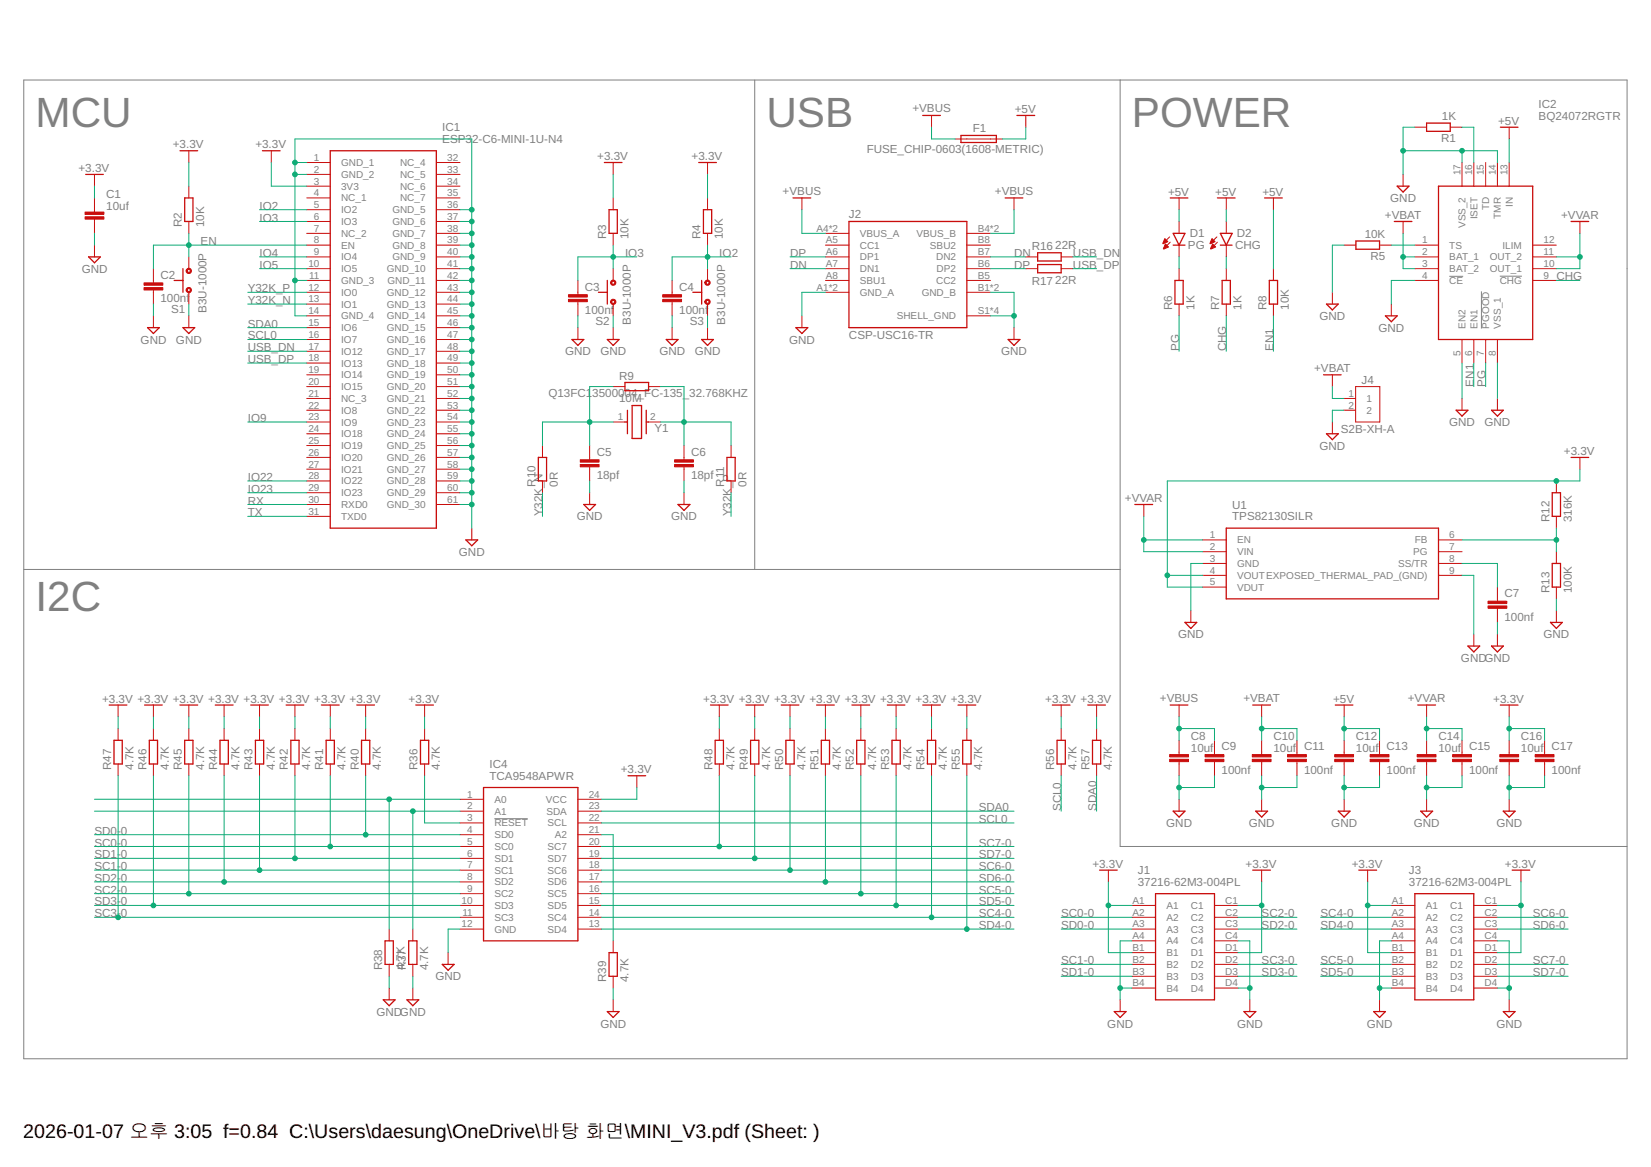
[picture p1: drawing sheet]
<svg xmlns="http://www.w3.org/2000/svg" width="297mm" height="210mm" viewBox="0 0 297 210" stroke-linecap="round" stroke-linejoin="round" font-family="sans-serif">
<path d="M4.3 14.4h288.4v176h-288.4zM135.8 14.4v88M201.5 14.4v137.9h91.2M260.8 49.7h2.4M266.5 52.4v6.7M269.8 49.7h4M4.3 102.4h197.2M88.9 147.3h6.1" fill="none" stroke="#808080" stroke-width=".18"/>
<g fill="none" stroke="#c90d0c" stroke-width=".23">
<path d="M15.4 31.4h3.2M32.4 27.1h3.2M33.2 35.6h1.5v4.2h-1.5zM47.2 27.1h3.2M59.4 27.1h19.1v67.9h-19.1zM108.7 29.2h3.2M109.6 37.7h1.5v4.3h-1.5zM125.7 29.2h3.2M126.6 37.7h1.4v4.3h-1.4zM142.7 35.6h3.2M152.7 39.8h21.2v19.1h-21.2zM166 20.8h3.2"/>
<path d="M172.9 24.4h6.4v1.2h-6.4zM180.8 35.6h3.2M183 20.8h3.2M210.5 35.6h3.2M219 35.6h3.2M227.5 35.6h3.2M250.8 39.8h3.2M251.4 33.5h2.1l-1.1 1zM256.7 22.1h4.2v1.5h-4.2zM258.8 33.5h17v27.6h-17zM269.9 22.9h3.2M282.7 39.8h3.1"/>
<path d="M15.9 46.2h2.2l-1.1 1.1zM26.5 58.9h2.2l-1.1 1.1zM31.3 50.4h1.6M32.9 58.9h2.1l-1 1.1zM32.9 48.3v4.3M107.7 52.6h1.6M109.3 50.4v4.3M124.7 52.6h1.5M126.2 50.4v4.3M143.2 58.9h2.1l-1 1.1zM186.7 45.5h4.2v1.4h-4.2zM186.7 47.6h4.2v1.5h-4.2z"/>
<path d="M211.1 44.1h2.1M211.1 42h2.1l-1.1 2.1zM211.4 50.4h1.5v4.3h-1.5zM219.6 42h2.1l-1.1 2.1zM219.6 44.1h2.1M219.9 50.4h1.5v4.3h-1.5zM228.4 50.4h1.4v4.3h-1.4zM238.7 54.7h2.1l-1.1 1.1zM243.9 43.3h4.3v1.5h-4.3zM249.3 56.8h2.1l-1.1 1.1zM102.9 61.1h2.1l-1 1zM109.3 61.1h2.1l-1.1 1z"/>
<path d="M112.4 75.9h.5M112.4 68.8h4.3v1.5h-4.3zM112.9 73.8v4.2M113.7 72.9h1.7v6h-1.7zM116.3 73.8v4.2M116.3 75.9h.4M119.9 61.1h2.1l-1.1 1zM126.2 61.1h2.2l-1.1 1zM181.4 61.1h2.1l-1.1 1zM238.1 67.4h3.2M238.7 78h2.1l-1.1 1.1zM262 73.8h2.1l-1.1 1z"/>
<path d="M268.4 73.8h2.1l-1.1 1zM83.8 97.1h2.1l-1 1.1zM96.9 82.3h1.4v4.2h-1.4zM105 90.7h2.1l-1 1.1zM122 90.7h2.1l-1 1.1zM130.8 82.3h1.5v4.2h-1.5zM204.2 90.7h3.2M220.6 95h38.2v12.7h-38.2zM279.3 88.6h1.5v4.3h-1.5zM282.7 82.3h3.1M213.2 112h2.1l-1.1 1zM264.1 116.2h2.1l-1 1.1z"/>
<path d="M268.4 116.2h2.1l-1.1 1.1zM279 112h2.1l-1.1 1zM279.3 101.3h1.5v4.3h-1.5zM19.6 126.8h3.2M20.5 133.2h1.5v4.2h-1.5zM26 126.8h3.2M26.9 133.2h1.4v4.2h-1.4zM32.4 126.8h3.2M33.2 133.2h1.5v4.2h-1.5zM38.7 126.8h3.2M39.6 133.2h1.5v4.2h-1.5zM45.1 126.8h3.2"/>
<path d="M46 133.2h1.4v4.2h-1.4zM51.5 126.8h3.2M52.3 133.2h1.5v4.2h-1.5zM57.8 126.8h3.2M58.7 133.2h1.5v4.2h-1.5zM64.2 126.8h3.2M65 133.2h1.5v4.2h-1.5zM74.8 126.8h3.2M75.6 133.2h1.5v4.2h-1.5zM113 139.5h3.2M127.8 126.8h3.2M128.7 133.2h1.5v4.2h-1.5z"/>
<path d="M134.2 126.8h3.2M135 133.2h1.5v4.2h-1.5zM140.5 126.8h3.2M141.4 133.2h1.5v4.2h-1.5zM146.9 126.8h3.2M147.8 133.2h1.4v4.2h-1.4zM153.3 126.8h3.2M154.1 133.2h1.5v4.2h-1.5zM159.6 126.8h3.2M160.5 133.2h1.5v4.2h-1.5zM166 126.8h3.2M166.9 133.2h1.4v4.2h-1.4z"/>
<path d="M172.4 126.8h3.2M173.2 133.2h1.5v4.2h-1.5zM189.3 126.8h3.2M190.2 133.2h1.5v4.2h-1.5zM195.7 126.8h3.2M196.6 133.2h1.4v4.2h-1.4zM210.5 126.8h3.2M225.4 126.8h3.2M240.2 126.8h3.2M255.1 126.8h3.2M269.9 126.8h3.2M87 141.6h17v27.6h-17z"/>
<path d="M197.8 156.5h3.2M211.1 145.9h2.1l-1.1 1.1zM225.4 156.5h3.2M225.9 145.9h2.1l-1 1.1zM240.8 145.9h2.1l-1.1 1.1zM244.5 156.5h3.2M255.6 145.9h2.1l-1 1.1zM270.5 145.9h2.1l-1.1 1.1zM272.1 156.5h3.1M69 179.8h2.1l-1.1 1.1zM69.3 169.2h1.5v4.3h-1.5zM73.2 179.8h2.1l-1 1.1z"/>
<path d="M73.5 169.2h1.5v4.3h-1.5zM79.6 173.5h2.1l-1.1 1zM109.6 171.3h1.5v4.3h-1.5zM207.9 160.7h10.6v19.1h-10.6zM254.6 160.7h10.6v19.1h-10.6zM109.3 181.9h2.1l-1.1 1.1zM200.5 181.9h2.1l-1.1 1.1zM223.8 181.9h2.1l-1 1.1zM247.1 181.9h2.2l-1.1 1.1zM270.5 181.9h2.1l-1.1 1.1z"/>
</g>
<g fill="none" stroke="#c90d0c" stroke-width=".18">
<path d="M17 31.4v2.1M17 35.6v2.5M17 39.4v2.6M34 27.1v2.1M34 33.5v2.1M34 39.8v2.2M48.8 27.1v2.1M55.2 29.2h4.2M55.2 31.4h4.2M55.2 33.5h4.2M55.2 35.6h4.2M55.2 37.7h4.2"/>
<path d="M55.2 39.8h4.2M78.5 29.2h4.3M78.5 31.4h4.3M78.5 33.5h4.3M78.5 35.6h4.3M78.5 37.7h4.3M78.5 39.8h4.3M110.3 29.2v2.2M110.3 35.6v2.1M127.3 29.2v2.2M127.3 35.6v2.1M144.3 35.6v2.1"/>
<path d="M167.6 20.8v2.1M171.8 25h8.5M182.4 35.6v2.1M184.6 20.8v2.1M212.1 35.6v2.1M212.1 39.8v2.2M220.6 35.6v2.1M220.6 39.8v2.2M229.1 35.6v2.1M252.4 31.4v2.1M252.4 39.8v2.2M254.6 22.9h2.1"/>
<path d="M260.9 22.9h2.1M263 29.2v4.3M265.2 29.2v4.3M267.3 29.2v4.3M269.4 29.2v4.3M271.5 22.9v2.1M271.5 29.2v4.3M284.2 39.8v2.2M17 44.1v2.1M27.6 48.3v2.6M27.6 52.2v2.5M27.6 56.8v2.1"/>
<path d="M34 46.2v2.1M34 52.6v2.1M34 56.8v2.1M55.2 52.6h4.2M55.2 42h4.2M55.2 46.2h4.2M55.2 44.1h4.2M55.2 50.4h4.2M55.2 48.3h4.2M55.2 56.8h4.2M55.2 54.7h4.2M55.2 58.9h4.2"/>
<path d="M78.5 52.6h4.3M78.5 42h4.3M78.5 46.2h4.3M78.5 44.1h4.3M78.5 50.4h4.3M78.5 48.3h4.3M78.5 56.8h4.3M78.5 54.7h4.3M78.5 58.9h4.3M104 50.4v2.6M104 54.3v2.5M104 58.9v2.2"/>
<path d="M110.3 42v2.1M110.3 48.3v2.1M110.3 54.7v2.1M110.3 58.9v2.2M120.9 50.4v2.6M120.9 54.3v2.5M120.9 58.9v2.2M127.3 42v2.1M127.3 48.3v2.1M127.3 54.7v2.1M127.3 58.9v2.2M144.3 56.8v2.1"/>
<path d="M148.5 52.6h4.2M148.5 42h4.2M148.5 46.2h4.2M148.5 44.1h4.2M148.5 50.4h4.2M148.5 48.3h4.2M173.9 52.6h4.3M173.9 42h4.3M173.9 46.2h4.3M173.9 44.1h4.3M173.9 50.4h4.3M173.9 48.3h4.3"/>
<path d="M173.9 56.8h4.3M182.4 58.9v2.2M184.6 46.2h2.1M184.6 48.3h2.1M190.9 46.2h2.1M190.9 48.3h2.1M210.4 42.6l-1.1 1.2M210.5 43.6l-1.1 1.1M212.1 44.1v2.1M212.1 48.3v2.1M212.1 54.7v2.1M218.9 42.6l-1.1 1.2"/>
<path d="M219 43.6l-1.1 1.1M220.6 44.1v2.1M220.6 48.3v2.1M220.6 54.7v2.1M229.1 48.3v2.1M229.1 54.7v2.1M239.7 52.6v2.1M241.8 44.1h2.1M248.2 44.1h2.1M250.3 54.7v2.1M254.6 46.2h4.2M254.6 44.1h4.2"/>
<path d="M254.6 50.4h4.2M254.6 48.3h4.2M275.8 46.2h4.2M275.8 44.1h4.2M275.8 50.4h4.2M275.8 48.3h4.2M55.2 75.9h4.2M55.2 61.1h4.2M55.2 63.2h4.2M55.2 65.3h4.2M55.2 67.4h4.2M55.2 69.5h4.2"/>
<path d="M55.2 71.7h4.2M55.2 73.8h4.2M55.2 78h4.2M78.5 75.9h4.3M78.5 61.1h4.3M78.5 63.2h4.3M78.5 65.3h4.3M78.5 67.4h4.3M78.5 69.5h4.3M78.5 71.7h4.3M78.5 73.8h4.3M78.5 78h4.3"/>
<path d="M110.3 75.9h2.1M110.3 69.5h2.1M116.7 75.9h2.1M116.7 69.5h2.1M239.7 67.4v2.1M239.7 75.9v2.1M241.8 71.7h2.1M241.8 73.8h2.1M243.9 69.5h4.3v6.4h-4.3zM263 61.1v4.2M263 71.7v2.1M265.2 61.1v4.2"/>
<path d="M267.3 61.1v4.2M269.4 61.1v4.2M269.4 71.7v2.1M55.2 80.1h4.2M55.2 82.3h4.2M55.2 84.4h4.2M55.2 86.5h4.2M55.2 88.6h4.2M55.2 90.7h4.2M55.2 92.9h4.2M78.5 80.1h4.3M78.5 82.3h4.3"/>
<path d="M78.5 84.4h4.3M78.5 86.5h4.3M78.5 88.6h4.3M78.5 90.7h4.3M84.9 95v2.1M97.6 80.1v2.2M97.6 86.5v2.1M106.1 80.1v2.6M106.1 84v2.5M106.1 88.6v2.1M123.1 80.1v2.6M123.1 84v2.5"/>
<path d="M123.1 88.6v2.1M131.5 80.1v2.2M131.5 86.5v2.1M205.8 90.7v2.2M216.4 97.1h4.2M216.4 99.2h4.2M258.8 97.1h4.2M258.8 99.2h4.2M280 86.5v2.1M280 92.9v2.1M280 99.2v2.1M284.2 82.3v2.1"/>
<path d="M214.2 109.8v2.2M216.4 101.3h4.2M216.4 103.5h4.2M216.4 105.6h4.2M258.8 101.3h4.2M258.8 103.5h4.2M265.2 114.1v2.1M269.4 105.6v2.5M269.4 109.4v2.6M269.4 114.1v2.1M280 105.6v2.1M280 109.8v2.2"/>
<path d="M21.3 126.8v2.1M21.3 131v2.2M21.3 137.4v2.1M27.6 126.8v2.1M27.6 131v2.2M27.6 137.4v2.1M34 126.8v2.1M34 131v2.2M34 137.4v2.1M40.3 126.8v2.1M40.3 131v2.2M40.3 137.4v2.1"/>
<path d="M46.7 126.8v2.1M46.7 131v2.2M46.7 137.4v2.1M53.1 126.8v2.1M53.1 131v2.2M53.1 137.4v2.1M59.4 126.8v2.1M59.4 131v2.2M59.4 137.4v2.1M65.8 126.8v2.1M65.8 131v2.2M65.8 137.4v2.1"/>
<path d="M76.4 126.8v2.1M76.4 131v2.2M76.4 137.4v2.1M114.6 139.5v2.1M129.4 126.8v2.1M129.4 131v2.2M129.4 137.4v2.1M135.8 126.8v2.1M135.8 131v2.2M135.8 137.4v2.1M142.1 126.8v2.1M142.1 131v2.2"/>
<path d="M142.1 137.4v2.1M148.5 126.8v2.1M148.5 131v2.2M148.5 137.4v2.1M154.9 126.8v2.1M154.9 131v2.2M154.9 137.4v2.1M161.2 126.8v2.1M161.2 131v2.2M161.2 137.4v2.1M167.6 126.8v2.1M167.6 131v2.2"/>
<path d="M167.6 137.4v2.1M173.9 126.8v2.1M173.9 131v2.2M173.9 137.4v2.1M190.9 126.8v2.1M190.9 131v2.2M190.9 137.4v2.1M197.3 126.8v2.1M197.3 131v2.2M197.3 137.4v2.1M212.1 126.8v2.1M212.1 133.2v2.5"/>
<path d="M212.1 137v2.5M218.5 133.2v2.5M218.5 137v2.5M227 126.8v2.1M227 133.2v2.5M227 137v2.5M233.3 133.2v2.5M233.3 137v2.5M241.8 126.8v2.1M241.8 133.2v2.5M241.8 137v2.5M248.2 133.2v2.5"/>
<path d="M248.2 137v2.5M256.7 126.8v2.1M256.7 133.2v2.5M256.7 137v2.5M263 133.2v2.5M263 137v2.5M271.5 126.8v2.1M271.5 133.2v2.5M271.5 137v2.5M277.9 133.2v2.5M277.9 137v2.5M82.8 143.8h4.2"/>
<path d="M82.8 145.9h4.2M82.8 148h4.2M82.8 150.1h4.2M82.8 152.3h4.2M82.8 154.4h4.2M82.8 156.5h4.2M82.8 158.6h4.2M104 143.8h4.2M104 145.9h4.2M104 148h4.2M104 150.1h4.2M104 152.3h4.2"/>
<path d="M104 154.4h4.2M104 156.5h4.2M104 158.6h4.2M199.4 156.5v2.1M212.1 143.8v2.1M227 143.8v2.1M227 156.5v2.1M241.8 143.8v2.1M246.1 156.5v2.1M256.7 143.8v2.1M271.5 143.8v2.1M273.6 156.5v2.1"/>
<path d="M70 167.1v2.1M70 173.5v2.1M70 177.7v2.1M74.3 167.1v2.1M74.3 173.5v2.1M74.3 177.7v2.1M80.6 171.3v2.2M82.8 162.9h4.2M82.8 165h4.2M82.8 167.1h4.2M82.8 160.7h4.2M104 162.9h4.2"/>
<path d="M104 165h4.2M104 167.1h4.2M104 160.7h4.2M110.3 169.2v2.1M110.3 175.6v2.1M110.3 179.8v2.1M201.5 179.8v2.1M203.6 162.9h4.3M203.6 165h4.3M203.6 167.1h4.3M203.6 169.2h4.3M203.6 171.3h4.3"/>
<path d="M203.6 173.5h4.3M203.6 175.6h4.3M203.6 177.7h4.3M218.5 162.9h4.2M218.5 165h4.2M218.5 167.1h4.2M218.5 169.2h4.2M218.5 171.3h4.2M218.5 173.5h4.2M218.5 175.6h4.2M218.5 177.7h4.2M224.9 179.8v2.1"/>
<path d="M248.2 179.8v2.1M250.3 162.9h4.3M250.3 165h4.3M250.3 167.1h4.3M250.3 169.2h4.3M250.3 171.3h4.3M250.3 173.5h4.3M250.3 175.6h4.3M250.3 177.7h4.3M265.2 162.9h4.2M265.2 165h4.2M265.2 167.1h4.2"/>
<path d="M265.2 169.2h4.2M265.2 171.3h4.2M265.2 173.5h4.2M265.2 175.6h4.2M265.2 177.7h4.2M271.5 179.8v2.1"/>
</g>
<g fill="#c90d0c" stroke="#c90d0c" stroke-width=".18">
<path d="M33.7 48.3a.48 .48 0 0 1 .7 .2 .48 .48 0 0 1-.3 .7 .48 .48 0 0 1-.6-.5h.2a.27 .27 0 0 1 .4-.2 .27 .27 0 0 1 .1 .4 .27 .27 0 0 1-.5 0v-.2h-.2z" fill-rule="evenodd"/>
<path d="M33.7 51.8a.48 .48 0 0 1 .7 .2 .48 .48 0 0 1-.3 .6 .48 .48 0 0 1-.6-.4h.2a.27 .27 0 0 1 .4-.3 .27 .27 0 0 1 .1 .5 .27 .27 0 0 1-.5-.1l-.2-.1z" fill-rule="evenodd"/>
<path d="M126.9 50.6a.49 .49 0 0 1 .7-.1 .49 .49 0 0 1-.1 .8 .49 .49 0 0 1-.7-.5h.2a.27 .27 0 0 1 .4-.2 .27 .27 0 0 1 .1 .5 .27 .27 0 0 1-.5-.1v-.2h-.2z" fill-rule="evenodd"/>
<path d="M127 53.9a.48 .48 0 0 1 .7 .2 .48 .48 0 0 1-.3 .7 .48 .48 0 0 1-.6-.5h.2a.27 .27 0 0 1 .4-.2 .27 .27 0 0 1 .1 .4 .27 .27 0 0 1-.5-.1v-.1h-.2z" fill-rule="evenodd"/>
<path d="M218.1 42.9l.5 .6-.9 .3z" fill-rule="evenodd"/>
<path d="M218.2 43.9l.5 .5-.9 .4z" fill-rule="evenodd"/>
<path d="M110 50.5a.48 .48 0 0 1 .8 .1 .48 .48 0 0 1-.4 .7 .48 .48 0 0 1-.5-.5h.2a.27 .27 0 0 1 .4-.2 .27 .27 0 0 1 0 .5 .27 .27 0 0 1-.4-.1v-.2h-.2z" fill-rule="evenodd"/>
<path d="M110 53.9a.48 .48 0 0 1 .8 .2 .48 .48 0 0 1-.3 .6 .48 .48 0 0 1-.6-.4h.2a.27 .27 0 0 1 .4-.2 .27 .27 0 0 1 0 .4 .27 .27 0 0 1-.4-.1v-.1h-.2z" fill-rule="evenodd"/>
<path d="M209.6 42.9l.5 .6-.8 .3z" fill-rule="evenodd"/>
<path d="M209.7 43.9l.5 .5-.8 .4z" fill-rule="evenodd"/>
</g>
<g fill="#c90d0c" stroke="#c90d0c" stroke-width=".18">
<path d="M25.9 51.7h3.4v.5h-3.4z"/>
<path d="M25.9 50.9h3.4v.4h-3.4z"/>
<path d="M119.2 53.8h3.4v.5h-3.4z"/>
<path d="M119.2 53h3.4v.4h-3.4z"/>
<path d="M102.3 53.8h3.4v.5h-3.4z"/>
<path d="M102.3 53h3.4v.4h-3.4z"/>
<path d="M104.4 83.5h3.4v.5h-3.4z"/>
<path d="M104.4 82.7h3.4v.4h-3.4z"/>
<path d="M121.4 83.5h3.4v.5h-3.4z"/>
<path d="M121.4 82.7h3.4v.4h-3.4z"/>
<path d="M15.3 39h3.4v.4h-3.4z"/>
<path d="M15.3 38.1h3.4v.5h-3.4z"/>
<path d="M267.7 109h3.4v.4h-3.4z"/>
<path d="M267.7 108.1h3.4v.5h-3.4z"/>
<path d="M216.8 136.6h3.4v.4h-3.4z"/>
<path d="M216.8 135.7h3.4v.4h-3.4z"/>
<path d="M231.6 136.6h3.4v.4h-3.4z"/>
<path d="M231.6 135.7h3.4v.4h-3.4z"/>
<path d="M246.5 136.6h3.4v.4h-3.4z"/>
<path d="M246.5 135.7h3.4v.4h-3.4z"/>
<path d="M261.3 136.6h3.4v.4h-3.4z"/>
<path d="M261.3 135.7h3.4v.4h-3.4z"/>
<path d="M276.2 136.6h3.4v.4h-3.4z"/>
<path d="M276.2 135.7h3.4v.4h-3.4z"/>
<path d="M210.4 136.6h3.4v.4h-3.4z"/>
<path d="M210.4 135.7h3.4v.4h-3.4z"/>
<path d="M225.3 136.6h3.4v.4h-3.4z"/>
<path d="M225.3 135.7h3.4v.4h-3.4z"/>
<path d="M240.1 136.6h3.4v.4h-3.4z"/>
<path d="M240.1 135.7h3.4v.4h-3.4z"/>
<path d="M255 136.6h3.4v.4h-3.4z"/>
<path d="M255 135.7h3.4v.4h-3.4z"/>
<path d="M269.8 136.6h3.4v.4h-3.4z"/>
<path d="M269.8 135.7h3.4v.4h-3.4z"/>
</g>
<g fill="none" stroke="#0dab76" stroke-width=".18">
<path d="M17 33.5v2.1M34 29.2v4.3M46.7 37.7h8.5M46.7 39.8h8.5M48.8 29.2v4.3h6.4M53.1 31.4h2.1M53.1 29.2h2.1M82.8 37.7h2.1M82.8 39.8h2.1M110.3 31.4v4.2M127.3 31.4v4.2M144.3 37.7v4.3h4.2"/>
<path d="M167.6 22.9v2.1h4.2M182.4 37.7v4.3h-4.2M184.6 22.9v2.1h-4.3M212.1 37.7v2.1M220.6 37.7v2.1M229.1 37.7v10.6M252.4 27.1h17v2.1M254.6 22.9h-2.2v8.5M263 27.1v2.1M263 22.9h2.2v6.3M271.5 25v4.2M17 42v2.1"/>
<path d="M27.6 54.7v2.1M34 42v4.2M34 54.7v2.1M44.6 58.9h10.6M44.6 54.7h10.6M44.6 52.6h10.6M46.7 48.3h8.5M46.7 46.2h8.5M53.1 50.4h2.1M55.2 56.8h-2.1v-31.8h31.8v70M55.2 44.1h-27.6v4.2M82.8 58.9h2.1"/>
<path d="M82.8 56.8h2.1M82.8 54.7h2.1M82.8 52.6h2.1M82.8 50.4h2.1M82.8 48.3h2.1M82.8 46.2h2.1M82.8 44.1h2.1M82.8 42h2.1M104 56.8v2.1M110.3 44.1v4.2M110.3 56.8v2.1M114.6 46.2h-10.6v4.2"/>
<path d="M120.9 56.8v2.1M127.3 44.1v4.2M127.3 56.8v2.1M131.5 46.2h-10.6v4.2M142.1 48.3h6.4M142.1 46.2h6.4M148.5 52.6h-4.2v4.2M178.2 56.8h4.2M178.2 52.6h4.2v6.3M178.2 48.3h6.4M178.2 46.2h6.4M193 48.3h4.3"/>
<path d="M193 46.2h4.3M212.1 46.2v2.1M212.1 56.8v6.4M220.6 46.2v2.1M220.6 56.8v6.4M229.1 56.8v6.4M241.8 44.1h-2.1v8.5M250.3 44.1h4.3M252.4 42v6.3h2.2M252.4 46.2h2.2M254.6 50.4h-4.3v4.3M280 50.4h4.2"/>
<path d="M280 46.2h4.2M284.2 42v6.3h-4.2M44.6 75.9h10.6M44.6 65.3h10.6M44.6 63.2h10.6M44.6 61.1h10.6M82.8 78h2.1M82.8 75.9h2.1M82.8 73.8h2.1M82.8 71.7h2.1M82.8 69.5h2.1M82.8 67.4h2.1"/>
<path d="M82.8 65.3h2.1M82.8 63.2h2.1M82.8 61.1h2.1M110.3 75.9h-12.7v4.2M110.3 69.5h-4.2v10.6M118.8 75.9h12.7v4.2M118.8 69.5h4.3v10.6M239.7 69.5v2.2h2.1M241.8 73.8h-2.1v2.1M263 65.3v6.4M265.2 65.3v4.2M267.3 65.3v4.2"/>
<path d="M269.4 65.3v6.4M44.6 90.7h10.6M44.6 88.6h10.6M44.6 86.5h10.6M44.6 92.9h10.6M82.8 90.7h2.1M82.8 88.6h2.1M82.8 86.5h2.1M82.8 84.4h2.1M82.8 82.3h2.1M82.8 80.1h2.1M97.6 88.6v4.3"/>
<path d="M106.1 86.5v2.1M123.1 86.5v2.1M131.5 88.6v4.3M205.8 92.9v6.3h10.6M205.8 97.1h10.6M263 97.1h17M280 95v4.2M284.2 84.4v2.1h-74.2v19.1h6.4M210 103.5h6.4M216.4 101.3h-2.2v8.5M263 101.3h6.4v4.3M263 103.5h2.2v10.6"/>
<path d="M269.4 112v2.1M280 107.7v2.1M21.3 128.9v2.1M21.3 139.5v25.5M27.6 128.9v2.1M27.6 139.5v23.4M34 128.9v2.1M34 139.5v21.2M40.3 128.9v2.1M40.3 139.5v19.1M46.7 128.9v2.1M46.7 139.5v17"/>
<path d="M53.1 128.9v2.1M53.1 139.5v14.9M59.4 128.9v2.1M59.4 139.5v12.8M65.8 128.9v2.1M65.8 139.5v10.6M76.4 128.9v2.1M76.4 139.5v8.5h6.4M129.4 128.9v2.1M129.4 139.5v12.8M135.8 128.9v2.1M135.8 139.5v14.9"/>
<path d="M142.1 128.9v2.1M142.1 139.5v17M148.5 128.9v2.1M148.5 139.5v19.1M154.9 128.9v2.1M154.9 139.5v21.2M161.2 128.9v2.1M161.2 139.5v23.4M167.6 128.9v2.1M167.6 139.5v25.5M173.9 128.9v2.1M173.9 139.5v27.6"/>
<path d="M190.9 128.9v2.1M190.9 139.5v6.4M197.3 128.9v2.1M197.3 139.5v6.4M212.1 131h6.4v2.2M212.1 128.9v4.3M212.1 139.5v4.3M218.5 139.5v2.1h-6.4M227 131h6.3v2.2M227 128.9v4.3M227 139.5v4.3M233.3 139.5v2.1h-6.3"/>
<path d="M241.8 131h6.4v2.2M241.8 128.9v4.3M241.8 139.5v4.3M248.2 139.5v2.1h-6.4M256.7 131h6.3v2.2M256.7 128.9v4.3M256.7 139.5v4.3M263 139.5v2.1h-6.3M271.5 131h6.4v2.2M271.5 128.9v4.3M271.5 139.5v4.3M277.9 139.5v2.1h-6.4"/>
<path d="M17 143.8h65.8M17 145.9h65.8M17 150.1h65.8M17 152.3h65.8M17 154.4h65.8M17 156.5h65.8M17 158.6h65.8M70 143.8v23.3M74.3 145.9v21.2M108.2 150.1h2.1v19.1M108.2 145.9h74.2M108.2 148h74.2"/>
<path d="M108.2 152.3h74.2M108.2 154.4h74.2M108.2 156.5h74.2M108.2 158.6h74.2M114.6 141.6v2.2h-6.4M199.4 158.6v12.7h4.2M227 158.6v12.7h-4.3M246.1 158.6v12.7h4.2M273.6 158.6v12.7h-4.2M17 162.9h65.8M17 165h65.8M17 160.7h65.8"/>
<path d="M70 175.6v2.1M74.3 175.6v2.1M82.8 167.1h-2.2v4.2M108.2 167.1h74.2M108.2 162.9h74.2M108.2 165h74.2M108.2 160.7h74.2M110.3 177.7v2.1M190.9 167.1h12.7M190.9 165h12.7M190.9 175.6h12.7M190.9 173.5h12.7"/>
<path d="M199.4 162.9h4.2M201.5 177.7h2.1M203.6 169.2h-2.1v10.6M222.7 167.1h10.6M222.7 169.2h2.2v10.6M222.7 177.7h2.2M222.7 162.9h4.3M222.7 165h10.6M222.7 175.6h10.6M222.7 173.5h10.6M237.6 167.1h12.7M237.6 165h12.7"/>
<path d="M237.6 175.6h12.7M237.6 173.5h12.7M246.1 162.9h4.2M248.2 177.7h2.1M250.3 169.2h-2.1v10.6M269.4 169.2h2.1v10.6M269.4 167.1h12.7M269.4 177.7h2.1M269.4 162.9h4.2M269.4 165h12.7M269.4 175.6h12.7M269.4 173.5h12.7"/>
</g>
<g fill="#0dab76" stroke="#0dab76" stroke-width=".18">
<circle cx="53.1" cy="31.4" r=".42"/>
<circle cx="53.1" cy="29.2" r=".42"/>
<circle cx="84.9" cy="37.7" r=".42"/>
<circle cx="84.9" cy="39.8" r=".42"/>
<circle cx="84.9" cy="42" r=".42"/>
<circle cx="84.9" cy="44.1" r=".42"/>
<circle cx="84.9" cy="46.2" r=".42"/>
<circle cx="84.9" cy="48.3" r=".42"/>
<circle cx="84.9" cy="50.4" r=".42"/>
<circle cx="84.9" cy="52.6" r=".42"/>
<circle cx="84.9" cy="54.7" r=".42"/>
<circle cx="84.9" cy="56.8" r=".42"/>
<circle cx="84.9" cy="58.9" r=".42"/>
<circle cx="84.9" cy="61.1" r=".42"/>
<circle cx="84.9" cy="63.2" r=".42"/>
<circle cx="84.9" cy="65.3" r=".42"/>
<circle cx="84.9" cy="67.4" r=".42"/>
<circle cx="84.9" cy="69.5" r=".42"/>
<circle cx="84.9" cy="71.7" r=".42"/>
<circle cx="84.9" cy="73.8" r=".42"/>
<circle cx="84.9" cy="75.9" r=".42"/>
<circle cx="84.9" cy="78" r=".42"/>
<circle cx="84.9" cy="80.1" r=".42"/>
<circle cx="84.9" cy="82.3" r=".42"/>
<circle cx="84.9" cy="84.4" r=".42"/>
<circle cx="84.9" cy="86.5" r=".42"/>
<circle cx="84.9" cy="88.6" r=".42"/>
<circle cx="84.9" cy="90.7" r=".42"/>
<circle cx="53.1" cy="50.4" r=".42"/>
<circle cx="182.4" cy="56.8" r=".42"/>
<circle cx="252.4" cy="27.1" r=".42"/>
<circle cx="263" cy="27.1" r=".42"/>
<circle cx="212.1" cy="141.6" r=".42"/>
<circle cx="227" cy="141.6" r=".42"/>
<circle cx="241.8" cy="141.6" r=".42"/>
<circle cx="256.7" cy="141.6" r=".42"/>
<circle cx="271.5" cy="141.6" r=".42"/>
<circle cx="201.5" cy="177.7" r=".42"/>
<circle cx="224.9" cy="177.7" r=".42"/>
<circle cx="248.2" cy="177.7" r=".42"/>
<circle cx="271.5" cy="177.7" r=".42"/>
<circle cx="210" cy="103.5" r=".42"/>
<circle cx="280" cy="86.5" r=".42"/>
<circle cx="271.5" cy="131" r=".42"/>
<circle cx="199.4" cy="162.9" r=".42"/>
<circle cx="227" cy="162.9" r=".42"/>
<circle cx="246.1" cy="162.9" r=".42"/>
<circle cx="273.6" cy="162.9" r=".42"/>
<circle cx="34" cy="44.1" r=".42"/>
<circle cx="127.3" cy="46.2" r=".42"/>
<circle cx="212.1" cy="131" r=".42"/>
<circle cx="241.8" cy="131" r=".42"/>
<circle cx="252.4" cy="46.2" r=".42"/>
<circle cx="227" cy="131" r=".42"/>
<circle cx="284.2" cy="46.2" r=".42"/>
<circle cx="205.8" cy="97.1" r=".42"/>
<circle cx="256.7" cy="131" r=".42"/>
<circle cx="280" cy="97.1" r=".42"/>
<circle cx="110.3" cy="46.2" r=".42"/>
<circle cx="106.1" cy="75.9" r=".42"/>
<circle cx="123.1" cy="75.9" r=".42"/>
<circle cx="65.8" cy="150.1" r=".42"/>
<circle cx="59.4" cy="152.3" r=".42"/>
<circle cx="53.1" cy="154.4" r=".42"/>
<circle cx="46.7" cy="156.5" r=".42"/>
<circle cx="40.3" cy="158.6" r=".42"/>
<circle cx="34" cy="160.7" r=".42"/>
<circle cx="27.6" cy="162.9" r=".42"/>
<circle cx="21.3" cy="165" r=".42"/>
<circle cx="173.9" cy="167.1" r=".42"/>
<circle cx="167.6" cy="165" r=".42"/>
<circle cx="161.2" cy="162.9" r=".42"/>
<circle cx="154.9" cy="160.7" r=".42"/>
<circle cx="148.5" cy="158.6" r=".42"/>
<circle cx="142.1" cy="156.5" r=".42"/>
<circle cx="135.8" cy="154.4" r=".42"/>
<circle cx="129.4" cy="152.3" r=".42"/>
<circle cx="70" cy="143.8" r=".42"/>
<circle cx="74.3" cy="145.9" r=".42"/>
</g>
<g font-size="7.6" fill="#808080">
<text x="6.4" y="22.9">MCU</text>
<text x="137.9" y="22.9">USB</text>
<text x="203.7" y="22.9">POWER</text>
<text x="6.4" y="109.8">I2C</text>
</g>
<text font-size="3.5" x="4.2" y="204.7">2026-01-07 오후 3:05 f=0.84 C:\Users\daesung\OneDrive\바탕 화면\MINI_V3.pdf (Sheet: )</text>
<g font-size="2.1" fill="#808080">
<text x="79.6" y="23.6">IC1</text>
<text x="164.1" y="20.2">+VBUS</text>
<text x="175" y="23.8">F1</text>
<text x="182.6" y="20.3">+5V</text>
<text x="259.4" y="21.6">1K</text>
<text x="269.5" y="22.5">+5V</text>
<text x="276.8" y="21.5">BQ24072RGTR</text>
<text x="276.8" y="19.4">IC2</text>
<text x="31.1" y="26.7">+3.3V</text>
<text x="45.9" y="26.7">+3.3V</text>
<text x="79.6" y="25.7">ESP3</text>
<text x="84.9" y="25.7">2-C6-MINI-1U-N4</text>
<text x="107.4" y="28.8">+3.3V</text>
<text x="124.4" y="28.8">+3.3V</text>
<text x="155.9" y="27.4">FUSE_CHIP-0603(1608-METRIC)</text>
<text x="259.3" y="25.6">R1</text>
<text x="14.1" y="30.9">+3.3V</text>
<text x="19.1" y="35.6">C1</text>
<text x="140.8" y="35.1">+VBUS</text>
<text x="179" y="35.1">+VBUS</text>
<text x="210.1" y="35.2">+5V</text>
<text x="218.6" y="35.2">+5V</text>
<text x="227.1" y="35.2">+5V</text>
<text x="19.1" y="37.7">10uf</text>
<text x="32.7" y="40.9" transform="rotate(-90 32.7 40.9)">R2</text>
<text x="36.7" y="40.9" transform="rotate(-90 36.7 40.9)">10K</text>
<text x="46.7" y="37.7">IO2</text>
<text x="46.7" y="39.8">IO3</text>
<text x="152.7" y="39.2">J2</text>
<text x="249.2" y="39.3">+VBAT</text>
<text x="250.1" y="36.3">GND</text>
<text x="280.9" y="39.3">+VVAR</text>
<text x="36.1" y="44.1">EN</text>
<text x="46.7" y="46.2">IO4</text>
<text x="109.1" y="43" transform="rotate(-90 109.1 43)">R3</text>
<text x="112.4" y="46.2">IO3</text>
<text x="113.1" y="43" transform="rotate(-90 113.1 43)">10K</text>
<text x="126" y="43" transform="rotate(-90 126 43)">R4</text>
<text x="129.4" y="46.2">IO2</text>
<text x="130.1" y="43" transform="rotate(-90 130.1 43)">10K</text>
<text x="142.1" y="46.2">DP</text>
<text x="182.4" y="46.2">DN</text>
<text x="185.6" y="45">R16</text>
<text x="189.9" y="44.7">22R</text>
<text x="193" y="46.2">USB_DN</text>
<text x="213.7" y="44.7">PG</text>
<text x="214" y="42.6">D1</text>
<text x="222.2" y="44.7">CHG</text>
<text x="222.5" y="42.6">D2</text>
<text x="245.5" y="42.8">10K</text>
<text x="246.6" y="46.8">R5</text>
<text x="14.7" y="49.1">GND</text>
<text x="28.9" y="50.1">C2</text>
<text x="44.6" y="52.6">Y32K_P</text>
<text x="46.7" y="48.3">IO5</text>
<text x="105.2" y="52.3">C3</text>
<text x="122.2" y="52.3">C4</text>
<text x="142.1" y="48.3">DN</text>
<text x="182.4" y="48.3">DP</text>
<text x="185.6" y="51.3">R17</text>
<text x="189.9" y="51.1">22R</text>
<text x="193" y="48.3">USB_DP</text>
<text x="280" y="50.5">CHG</text>
<text x="28.9" y="54.4">100nf</text>
<text x="30.8" y="56.3">S1</text>
<text x="37.2" y="56.3" transform="rotate(-90 37.2 56.3)">B3U-1000P</text>
<text x="44.6" y="54.7">Y32K_N</text>
<text x="44.6" y="58.9">SDA0</text>
<text x="105.2" y="56.5">100nf</text>
<text x="107.1" y="58.4">S2</text>
<text x="113.5" y="58.4" transform="rotate(-90 113.5 58.4)">B3U-1000P</text>
<text x="122.2" y="56.5">100nf</text>
<text x="124.1" y="58.4">S3</text>
<text x="130.5" y="58.4" transform="rotate(-90 130.5 58.4)">B3U-1000P</text>
<text x="210.9" y="55.8" transform="rotate(-90 210.9 55.8)">R6</text>
<text x="214.9" y="55.8" transform="rotate(-90 214.9 55.8)">1K</text>
<text x="219.4" y="55.8" transform="rotate(-90 219.4 55.8)">R7</text>
<text x="223.4" y="55.8" transform="rotate(-90 223.4 55.8)">1K</text>
<text x="227.9" y="55.8" transform="rotate(-90 227.9 55.8)">R8</text>
<text x="231.9" y="55.8" transform="rotate(-90 231.9 55.8)">10K</text>
<text x="237.4" y="57.6">GND</text>
<text x="248" y="59.7">GND</text>
<text x="25.3" y="61.8">GND</text>
<text x="31.7" y="61.8">GND</text>
<text x="44.6" y="61.1">SCL0</text>
<text x="44.6" y="63.2">USB_DN</text>
<text x="44.6" y="65.3">USB_DP</text>
<text x="101.7" y="63.9">GND</text>
<text x="108" y="63.9">GND</text>
<text x="118.6" y="63.9">GND</text>
<text x="125" y="63.9">GND</text>
<text x="142" y="61.8">GND</text>
<text x="152.7" y="61.1">CSP-USC16-TR</text>
<text x="180.1" y="63.9">GND</text>
<text x="212.1" y="63.2" transform="rotate(-90 212.1 63.2)">PG</text>
<text x="220.6" y="63.2" transform="rotate(-90 220.6 63.2)">CHG</text>
<text x="229.1" y="63.2" transform="rotate(-90 229.1 63.2)">EN1</text>
<text x="98.7" y="71.3">Q13FC1</text>
<text x="106.6" y="71.3">3500004_FC-135_32.768KHZ</text>
<text x="111.4" y="68.3">R9</text>
<text x="236.4" y="66.9">+VBAT</text>
<text x="245" y="69.1">J4</text>
<text x="265.2" y="69.5" transform="rotate(-90 265.2 69.5)">EN1</text>
<text x="267.3" y="69.5" transform="rotate(-90 267.3 69.5)">PG</text>
<text x="44.6" y="75.9">IO9</text>
<text x="111.4" y="72.3">10M</text>
<text x="117.8" y="77.7">Y1</text>
<text x="241.2" y="77.9">S2B-XH-A</text>
<text x="260.7" y="76.6">GND</text>
<text x="267.1" y="76.6">GND</text>
<text x="107.4" y="81.9">C5</text>
<text x="124.3" y="81.9">C6</text>
<text x="237.4" y="80.9">GND</text>
<text x="281.4" y="81.8">+3.3V</text>
<text x="44.6" y="86.5">IO22</text>
<text x="44.6" y="88.6">IO23</text>
<text x="96.3" y="87.6" transform="rotate(-90 96.3 87.6)">R10</text>
<text x="100.4" y="87.6" transform="rotate(-90 100.4 87.6)">0R</text>
<text x="107.4" y="86.2">18pf</text>
<text x="124.3" y="86.2">18pf</text>
<text x="130.3" y="87.6" transform="rotate(-90 130.3 87.6)">R11</text>
<text x="134.3" y="87.6" transform="rotate(-90 134.3 87.6)">0R</text>
<text x="44.6" y="90.7">RX</text>
<text x="44.6" y="92.9">TX</text>
<text x="97.6" y="92.9" transform="rotate(-90 97.6 92.9)">Y32K_N</text>
<text x="103.8" y="93.6">GND</text>
<text x="120.7" y="93.6">GND</text>
<text x="131.5" y="92.9" transform="rotate(-90 131.5 92.9)">Y32K_P</text>
<text x="202.4" y="90.2">+VVAR</text>
<text x="221.7" y="93.6">TPS82130SILR</text>
<text x="221.7" y="91.5">U1</text>
<text x="278.8" y="93.9" transform="rotate(-90 278.8 93.9)">R12</text>
<text x="282.8" y="93.9" transform="rotate(-90 282.8 93.9)">316K</text>
<text x="82.6" y="100">GND</text>
<text x="270.7" y="107.4">C7</text>
<text x="278.8" y="106.7" transform="rotate(-90 278.8 106.7)">R13</text>
<text x="282.8" y="106.7" transform="rotate(-90 282.8 106.7)">100K</text>
<text x="270.7" y="111.6">100nf</text>
<text x="211.9" y="114.8">GND</text>
<text x="262.9" y="119.1">GNDGND</text>
<text x="277.7" y="114.8">GND</text>
<text x="18.4" y="126.4">+3.3V +3.3V +3.3V +3.3V +3.3V +3.3V +3.3V +3.3V</text>
<text x="73.5" y="126.4">+3.3V</text>
<text x="126.5" y="126.4">+3.3V +3.3V +3.3V +3.3V +3.3V +3.3V +3.3V +3.3V</text>
<text x="188" y="126.4">+3.3V +3.3V</text>
<text x="208.7" y="126.3">+VBUS</text>
<text x="223.7" y="126.3">+VBAT</text>
<text x="239.8" y="126.4">+5V</text>
<text x="253.3" y="126.3">+VVAR</text>
<text x="268.6" y="126.4">+3.3V</text>
<text x="214.3" y="135.3">10uf</text>
<text x="214.3" y="133.2">C8</text>
<text x="219.8" y="135">C9</text>
<text x="229.1" y="135.3">10uf</text>
<text x="229.1" y="133.2">C10</text>
<text x="234.6" y="135">C11</text>
<text x="244" y="135.3">10uf</text>
<text x="244" y="133.2">C12</text>
<text x="249.5" y="135">C13</text>
<text x="258.8" y="135.3">10uf</text>
<text x="258.8" y="133.2">C14</text>
<text x="264.3" y="135">C15</text>
<text x="273.6" y="135.3">10uf</text>
<text x="273.6" y="133.2">C16</text>
<text x="279.2" y="135">C17</text>
<text x="20" y="138.5" transform="rotate(-90 20 138.5)">R47</text>
<text x="24" y="138.5" transform="rotate(-90 24 138.5)">4.7K</text>
<text x="26.4" y="138.5" transform="rotate(-90 26.4 138.5)">R46</text>
<text x="30.4" y="138.5" transform="rotate(-90 30.4 138.5)">4.7K</text>
<text x="32.7" y="138.5" transform="rotate(-90 32.7 138.5)">R45</text>
<text x="36.7" y="138.5" transform="rotate(-90 36.7 138.5)">4.7K</text>
<text x="39.1" y="138.5" transform="rotate(-90 39.1 138.5)">R44</text>
<text x="43.1" y="138.5" transform="rotate(-90 43.1 138.5)">4.7K</text>
<text x="45.4" y="138.5" transform="rotate(-90 45.4 138.5)">R43</text>
<text x="49.5" y="138.5" transform="rotate(-90 49.5 138.5)">4.7K</text>
<text x="51.8" y="138.5" transform="rotate(-90 51.8 138.5)">R42</text>
<text x="55.8" y="138.5" transform="rotate(-90 55.8 138.5)">4.7K</text>
<text x="58.2" y="138.5" transform="rotate(-90 58.2 138.5)">R41</text>
<text x="62.2" y="138.5" transform="rotate(-90 62.2 138.5)">4.7K</text>
<text x="64.5" y="138.5" transform="rotate(-90 64.5 138.5)">R40</text>
<text x="68.5" y="138.5" transform="rotate(-90 68.5 138.5)">4.7K</text>
<text x="75.1" y="138.5" transform="rotate(-90 75.1 138.5)">R36</text>
<text x="79.1" y="138.5" transform="rotate(-90 79.1 138.5)">4.7K</text>
<text x="88.1" y="140.3">TCA9548APWR</text>
<text x="88.1" y="138.2">IC4</text>
<text x="111.7" y="139.1">+3.3V</text>
<text x="128.2" y="138.5" transform="rotate(-90 128.2 138.5)">R48</text>
<text x="132.2" y="138.5" transform="rotate(-90 132.2 138.5)">4.7K</text>
<text x="134.5" y="138.5" transform="rotate(-90 134.5 138.5)">R49</text>
<text x="138.5" y="138.5" transform="rotate(-90 138.5 138.5)">4.7K</text>
<text x="140.9" y="138.5" transform="rotate(-90 140.9 138.5)">R50</text>
<text x="144.9" y="138.5" transform="rotate(-90 144.9 138.5)">4.7K</text>
<text x="147.3" y="138.5" transform="rotate(-90 147.3 138.5)">R51</text>
<text x="151.3" y="138.5" transform="rotate(-90 151.3 138.5)">4.7K</text>
<text x="153.6" y="138.5" transform="rotate(-90 153.6 138.5)">R52</text>
<text x="157.6" y="138.5" transform="rotate(-90 157.6 138.5)">4.7K</text>
<text x="160" y="138.5" transform="rotate(-90 160 138.5)">R53</text>
<text x="164" y="138.5" transform="rotate(-90 164 138.5)">4.7K</text>
<text x="166.3" y="138.5" transform="rotate(-90 166.3 138.5)">R54</text>
<text x="170.4" y="138.5" transform="rotate(-90 170.4 138.5)">4.7K</text>
<text x="172.7" y="138.5" transform="rotate(-90 172.7 138.5)">R55</text>
<text x="176.7" y="138.5" transform="rotate(-90 176.7 138.5)">4.7K</text>
<text x="189.7" y="138.5" transform="rotate(-90 189.7 138.5)">R56</text>
<text x="193.7" y="138.5" transform="rotate(-90 193.7 138.5)">4.7K</text>
<text x="196" y="138.5" transform="rotate(-90 196 138.5)">R57</text>
<text x="200" y="138.5" transform="rotate(-90 200 138.5)">4.7K</text>
<text x="219.8" y="139.2">100nf</text>
<text x="234.6" y="139.2">100nf</text>
<text x="249.5" y="139.2">100nf</text>
<text x="264.3" y="139.2">100nf</text>
<text x="279.2" y="139.2">100nf</text>
<text x="176.1" y="145.9">SDA0</text>
<text x="176.1" y="148">SCL0</text>
<text x="190.9" y="145.9" transform="rotate(-90 190.9 145.9)">SCL0</text>
<text x="197.3" y="145.9" transform="rotate(-90 197.3 145.9)">SDA0</text>
<text x="209.8" y="148.8">GND</text>
<text x="224.7" y="148.8">GND</text>
<text x="239.5" y="148.8">GND</text>
<text x="254.4" y="148.8">GND</text>
<text x="269.2" y="148.8">GND</text>
<text x="17" y="150.1">SD0-</text>
<text x="17" y="152.3">SC0-</text>
<text x="17" y="154.4">SD1-</text>
<text x="21.8" y="150.1">0</text>
<text x="21.8" y="152.3">0</text>
<text x="21.8" y="154.4">0</text>
<text x="176.1" y="154.4">SD7-0</text>
<text x="176.1" y="152.3">SC7-0</text>
<text x="17" y="156.5">SC1-</text>
<text x="17" y="158.6">SD2-</text>
<text x="17" y="160.7">SC2-</text>
<text x="21.8" y="156.5">0</text>
<text x="21.8" y="158.6">0</text>
<text x="21.8" y="160.7">0</text>
<text x="176.1" y="160.7">SC5-0</text>
<text x="176.1" y="158.6">SD6-0</text>
<text x="176.1" y="156.5">SC6-0</text>
<text x="196.5" y="156.1">+3.3V</text>
<text x="204.7" y="159.4">37216-62M3-004PL</text>
<text x="204.7" y="157.2">J1</text>
<text x="224.1" y="156.1">+3.3V</text>
<text x="243.2" y="156.1">+3.3V</text>
<text x="253.5" y="159.4">37216-62M3-004PL</text>
<text x="253.5" y="157.2">J3</text>
<text x="270.8" y="156.1">+3.3V</text>
<text x="17" y="162.9">SD3-</text>
<text x="17" y="165">SC3-</text>
<text x="21.8" y="162.9">0</text>
<text x="21.8" y="165">0</text>
<text x="176.1" y="167.1">SD4-0</text>
<text x="176.1" y="165">SC4-0</text>
<text x="176.1" y="162.9">SD5-0</text>
<text x="190.9" y="167.1">SD0-0</text>
<text x="190.9" y="165">SC0-0</text>
<text x="227" y="167.1">SD2-0</text>
<text x="227" y="165">SC2-0</text>
<text x="237.6" y="167.1">SD4-0</text>
<text x="237.6" y="165">SC4-0</text>
<text x="275.8" y="167.1">SD6-0</text>
<text x="275.8" y="165">SC6-0</text>
<text x="190.9" y="173.5">SC1-0</text>
<text x="227" y="173.5">SC3-0</text>
<text x="237.6" y="173.5">SC5-0</text>
<text x="275.8" y="173.5">SC7-0</text>
<text x="68.8" y="174.5" transform="rotate(-90 68.8 174.5)">R38</text>
<text x="72.8" y="174.5" transform="rotate(-90 72.8 174.5)">4.7K</text>
<text x="73" y="174.5" transform="rotate(-90 73 174.5)">R37</text>
<text x="77" y="174.5" transform="rotate(-90 77 174.5)">4.7K</text>
<text x="78.3" y="176.3">GND</text>
<text x="109.1" y="176.7" transform="rotate(-90 109.1 176.7)">R39</text>
<text x="113.1" y="176.7" transform="rotate(-90 113.1 176.7)">4.7K</text>
<text x="190.9" y="175.6">SD1-0</text>
<text x="227" y="175.6">SD3-0</text>
<text x="237.6" y="175.6">SD5-0</text>
<text x="275.8" y="175.6">SD7-0</text>
<text x="67.7" y="182.7">GNDGND</text>
<text x="108" y="184.8">GND</text>
<text x="199.2" y="184.8">GND</text>
<text x="222.6" y="184.8">GND</text>
<text x="245.9" y="184.8">GND</text>
<text x="269.2" y="184.8">GND</text>
</g>
<g font-size="1.8" fill="#808080">
<text x="56.5" y="28.9">1</text>
<text x="61.4" y="29.9">GND_1</text>
<text x="72" y="29.9">NC_4</text>
<text x="80.5" y="28.9">32</text>
<text x="56.5" y="31.1">2</text>
<text x="56.5" y="33.2">3</text>
<text x="56.5" y="35.3">4</text>
<text x="61.4" y="32">GND_2</text>
<text x="61.4" y="34.1">3V3</text>
<text x="72" y="32">NC_5</text>
<text x="72" y="34.1">NC_6</text>
<text x="80.5" y="31.1">33</text>
<text x="80.5" y="33.2">34</text>
<text x="80.5" y="35.3">35</text>
<text x="262.7" y="31.5" transform="rotate(-90 262.7 31.5)">17</text>
<text x="264.9" y="31.5" transform="rotate(-90 264.9 31.5)">16</text>
<text x="267" y="31.5" transform="rotate(-90 267 31.5)">15</text>
<text x="269.1" y="31.5" transform="rotate(-90 269.1 31.5)">14</text>
<text x="271.2" y="31.5" transform="rotate(-90 271.2 31.5)">13</text>
<text x="56.5" y="37.4">5</text>
<text x="56.5" y="39.5">6</text>
<text x="56.5" y="41.7">7</text>
<text x="61.4" y="36.2">NC_1</text>
<text x="61.4" y="38.4">IO2</text>
<text x="61.4" y="40.5">IO3</text>
<text x="70.6" y="38.4">GND_5</text>
<text x="70.6" y="40.5">GND_6</text>
<text x="72" y="36.2">NC_7</text>
<text x="80.5" y="37.4">36</text>
<text x="80.5" y="39.5">37</text>
<text x="80.5" y="41.7">38</text>
<text x="146.9" y="41.7">A4*2</text>
<text x="175.9" y="41.7">B4*2</text>
<text x="263.7" y="41" transform="rotate(-90 263.7 41)">VSS_2</text>
<text x="265.8" y="39.5" transform="rotate(-90 265.8 39.5)">ISET</text>
<text x="267.9" y="37.8" transform="rotate(-90 267.9 37.8)">TD</text>
<text x="270" y="39.3" transform="rotate(-90 270 39.3)">TMR</text>
<text x="272.2" y="37.2" transform="rotate(-90 272.2 37.2)">IN</text>
<text x="56.5" y="43.8">8</text>
<text x="56.5" y="45.9">9</text>
<text x="61.4" y="42.6">NC_2</text>
<text x="61.4" y="44.7">EN</text>
<text x="61.4" y="46.8">IO4</text>
<text x="70.6" y="42.6">GND_7</text>
<text x="70.6" y="44.7">GND_8</text>
<text x="70.6" y="46.8">GND_9</text>
<text x="80.5" y="43.8">39</text>
<text x="80.5" y="45.9">40</text>
<text x="148.6" y="45.9">A6</text>
<text x="148.6" y="43.8">A5</text>
<text x="154.7" y="42.6">VBUS_A</text>
<text x="154.7" y="46.8">DP1</text>
<text x="154.7" y="44.7">CC1</text>
<text x="164.9" y="42.6">VBUS_B</text>
<text x="167.3" y="44.7">SBU2</text>
<text x="168.4" y="46.8">DN2</text>
<text x="175.9" y="43.8">B8</text>
<text x="175.9" y="45.9">B7</text>
<text x="255.9" y="43.8">1</text>
<text x="255.9" y="45.9">2</text>
<text x="260.7" y="44.7">TS</text>
<text x="260.7" y="46.8">BAT_1</text>
<text x="268" y="46.8">OUT_2</text>
<text x="270.3" y="44.7">ILIM</text>
<text x="277.7" y="43.8">12</text>
<text x="277.7" y="45.9">11</text>
<text x="55.5" y="48">10</text>
<text x="55.5" y="52.3">12</text>
<text x="55.6" y="50.2">11</text>
<text x="61.4" y="49">IO5</text>
<text x="61.4" y="51.1">GND_3</text>
<text x="61.4" y="53.2">IO0</text>
<text x="69.6" y="49">GND_10</text>
<text x="69.6" y="53.2">GND_12</text>
<text x="69.7" y="51.1">GND_11</text>
<text x="80.5" y="48">41</text>
<text x="80.5" y="50.2">42</text>
<text x="80.5" y="52.3">43</text>
<text x="146.9" y="52.3">A1*2</text>
<text x="148.6" y="50.2">A8</text>
<text x="148.6" y="48">A7</text>
<text x="154.7" y="53.2">GND_A</text>
<text x="154.7" y="51.1">SBU1</text>
<text x="154.7" y="49">DN1</text>
<text x="165.8" y="53.2">GND_B</text>
<text x="168.4" y="51.1">CC2</text>
<text x="168.5" y="49">DP2</text>
<text x="175.9" y="52.3">B1*2</text>
<text x="175.9" y="48">B6</text>
<text x="175.9" y="50.2">B5</text>
<text x="255.9" y="48">3</text>
<text x="255.9" y="50.2">4</text>
<text x="260.7" y="49">BAT_2</text>
<text x="260.7" y="51.1">CE</text>
<text x="268" y="49">OUT_1</text>
<text x="269.8" y="51.1">CHG</text>
<text x="277.7" y="48">10</text>
<text x="277.7" y="50.2">9</text>
<text x="55.5" y="54.4">13</text>
<text x="55.5" y="56.5">14</text>
<text x="55.5" y="58.6">15</text>
<text x="61.4" y="55.3">IO1</text>
<text x="61.4" y="57.4">GND_4</text>
<text x="61.4" y="59.6">IO6</text>
<text x="69.6" y="55.3">GND_13</text>
<text x="69.6" y="57.4">GND_14</text>
<text x="69.6" y="59.6">GND_15</text>
<text x="80.5" y="54.4">44</text>
<text x="80.5" y="56.5">45</text>
<text x="80.5" y="58.6">46</text>
<text x="161.3" y="57.4">SHELL_GND</text>
<text x="175.9" y="56.5">S1*4</text>
<text x="263.7" y="59.1" transform="rotate(-90 263.7 59.1)">EN2</text>
<text x="265.8" y="59.1" transform="rotate(-90 265.8 59.1)">EN1</text>
<text x="267.9" y="59.1" transform="rotate(-90 267.9 59.1)">PGOOD</text>
<text x="270" y="59.1" transform="rotate(-90 270 59.1)">VSS_1</text>
<text x="55.5" y="60.8">16</text>
<text x="55.5" y="62.9">17</text>
<text x="55.5" y="65">18</text>
<text x="61.4" y="61.7">IO7</text>
<text x="61.4" y="63.8">IO12</text>
<text x="61.4" y="65.9">IO13</text>
<text x="69.6" y="61.7">GND_16</text>
<text x="69.6" y="63.8">GND_17</text>
<text x="69.6" y="65.9">GND_18</text>
<text x="80.5" y="60.8">47</text>
<text x="80.5" y="62.9">48</text>
<text x="80.5" y="65">49</text>
<text x="262.7" y="64" transform="rotate(-90 262.7 64)">5</text>
<text x="264.9" y="64" transform="rotate(-90 264.9 64)">6</text>
<text x="267" y="64" transform="rotate(-90 267 64)">7</text>
<text x="269.1" y="64" transform="rotate(-90 269.1 64)">8</text>
<text x="55.5" y="67.1">19</text>
<text x="55.5" y="69.2">20</text>
<text x="55.5" y="71.4">21</text>
<text x="61.4" y="68.1">IO14</text>
<text x="61.4" y="70.2">IO15</text>
<text x="69.6" y="68.1">GND_19</text>
<text x="69.6" y="70.2">GND_20</text>
<text x="80.5" y="67.1">50</text>
<text x="80.5" y="69.2">51</text>
<text x="80.5" y="71.4">52</text>
<text x="242.6" y="71.4">1</text>
<text x="55.5" y="73.5">22</text>
<text x="55.5" y="75.6">23</text>
<text x="55.5" y="77.7">24</text>
<text x="61.4" y="72.3">NC_3</text>
<text x="61.4" y="74.4">IO8</text>
<text x="61.4" y="76.5">IO9</text>
<text x="69.6" y="72.3">GND_21</text>
<text x="69.6" y="74.4">GND_22</text>
<text x="69.6" y="76.5">GND_23</text>
<text x="80.5" y="73.5">53</text>
<text x="80.5" y="75.6">54</text>
<text x="80.5" y="77.7">55</text>
<text x="111.2" y="75.6">1</text>
<text x="117" y="75.6">2</text>
<text x="242.6" y="73.5">2</text>
<text x="245.8" y="72.3">1</text>
<text x="245.8" y="74.4">2</text>
<text x="55.5" y="79.8">25</text>
<text x="55.5" y="82">26</text>
<text x="61.4" y="78.7">IO18</text>
<text x="61.4" y="80.8">IO19</text>
<text x="61.4" y="82.9">IO20</text>
<text x="69.6" y="78.7">GND_24</text>
<text x="69.6" y="80.8">GND_25</text>
<text x="69.6" y="82.9">GND_26</text>
<text x="80.5" y="79.8">56</text>
<text x="80.5" y="82">57</text>
<text x="55.5" y="84.1">27</text>
<text x="55.5" y="86.2">28</text>
<text x="55.5" y="88.3">29</text>
<text x="61.4" y="85">IO21</text>
<text x="61.4" y="87.1">IO22</text>
<text x="61.4" y="89.3">IO23</text>
<text x="69.6" y="85">GND_27</text>
<text x="69.6" y="87.1">GND_28</text>
<text x="69.6" y="89.3">GND_29</text>
<text x="80.5" y="84.1">58</text>
<text x="80.5" y="86.2">59</text>
<text x="80.5" y="88.3">60</text>
<text x="55.5" y="90.5">30</text>
<text x="55.5" y="92.6">31</text>
<text x="61.4" y="91.4">RXD0</text>
<text x="61.4" y="93.5">TXD0</text>
<text x="69.6" y="91.4">GND_30</text>
<text x="80.5" y="90.5">61</text>
<text x="217.7" y="96.8">1</text>
<text x="217.7" y="98.9">2</text>
<text x="217.7" y="101.1">3</text>
<text x="222.6" y="97.7">EN</text>
<text x="222.6" y="99.9">VIN</text>
<text x="222.6" y="102">GND</text>
<text x="251.5" y="102">SS/TR</text>
<text x="254.2" y="99.9">PG</text>
<text x="254.5" y="97.7">FB</text>
<text x="260.7" y="96.8">6</text>
<text x="260.7" y="98.9">7</text>
<text x="260.7" y="101.1">8</text>
<text x="217.7" y="103.2">4</text>
<text x="217.7" y="105.3">5</text>
<text x="222.6" y="104.1">VOUTEXPOSED_THERMAL_PAD_(GND)</text>
<text x="222.6" y="106.2">VDUT</text>
<text x="260.7" y="103.2">9</text>
<text x="84" y="143.5">1</text>
<text x="105.9" y="143.5">24</text>
<text x="84" y="145.6">2</text>
<text x="84" y="147.7">3</text>
<text x="84" y="149.8">4</text>
<text x="88.9" y="144.4">A0</text>
<text x="88.9" y="146.5">A1</text>
<text x="88.9" y="148.7">RESET</text>
<text x="98.2" y="144.4">VCC</text>
<text x="98.3" y="146.5">SDA</text>
<text x="98.5" y="148.7">SCL</text>
<text x="105.9" y="145.6">23</text>
<text x="105.9" y="147.7">22</text>
<text x="105.9" y="149.8">21</text>
<text x="84" y="152">5</text>
<text x="84" y="154.1">6</text>
<text x="88.9" y="150.8">SD0</text>
<text x="88.9" y="152.9">SC0</text>
<text x="88.9" y="155">SD1</text>
<text x="98.5" y="152.9">SC7</text>
<text x="98.5" y="155">SD7</text>
<text x="99.8" y="150.8">A2</text>
<text x="105.9" y="152">20</text>
<text x="105.9" y="154.1">19</text>
<text x="84" y="156.2">7</text>
<text x="84" y="158.3">8</text>
<text x="84" y="160.4">9</text>
<text x="88.9" y="157.1">SC1</text>
<text x="88.9" y="159.3">SD2</text>
<text x="88.9" y="161.4">SC2</text>
<text x="98.5" y="157.1">SC6</text>
<text x="98.5" y="159.3">SD6</text>
<text x="98.5" y="161.4">SC5</text>
<text x="105.9" y="156.2">18</text>
<text x="105.9" y="158.3">17</text>
<text x="105.9" y="160.4">16</text>
<text x="83.1" y="162.6">10</text>
<text x="83.1" y="166.8">12</text>
<text x="83.2" y="164.7">11</text>
<text x="88.9" y="163.5">SD3</text>
<text x="88.9" y="165.6">SC3</text>
<text x="88.9" y="167.7">GND</text>
<text x="98.5" y="163.5">SD5</text>
<text x="98.5" y="165.6">SC4</text>
<text x="98.5" y="167.7">SD4</text>
<text x="105.9" y="162.6">15</text>
<text x="105.9" y="164.7">14</text>
<text x="105.9" y="166.8">13</text>
<text x="203.7" y="162.6">A1</text>
<text x="203.7" y="164.7">A2</text>
<text x="203.7" y="166.8">A3</text>
<text x="209.8" y="163.5">A1</text>
<text x="209.8" y="165.6">A2</text>
<text x="209.8" y="167.7">A3</text>
<text x="214.3" y="163.5">C1</text>
<text x="214.3" y="165.6">C2</text>
<text x="214.3" y="167.7">C3</text>
<text x="220.5" y="162.6">C1</text>
<text x="220.5" y="164.7">C2</text>
<text x="220.5" y="166.8">C3</text>
<text x="250.4" y="162.6">A1</text>
<text x="250.4" y="164.7">A2</text>
<text x="250.4" y="166.8">A3</text>
<text x="256.5" y="163.5">A1</text>
<text x="256.5" y="165.6">A2</text>
<text x="256.5" y="167.7">A3</text>
<text x="260.9" y="163.5">C1</text>
<text x="260.9" y="165.6">C2</text>
<text x="260.9" y="167.7">C3</text>
<text x="267.1" y="162.6">C1</text>
<text x="267.1" y="164.7">C2</text>
<text x="267.1" y="166.8">C3</text>
<text x="203.7" y="168.9">A4</text>
<text x="203.7" y="171.1">B1</text>
<text x="203.7" y="173.2">B2</text>
<text x="209.8" y="169.9">A4</text>
<text x="209.8" y="172">B1</text>
<text x="214.3" y="169.9">C4</text>
<text x="214.3" y="172">D1</text>
<text x="220.5" y="168.9">C4</text>
<text x="220.5" y="171.1">D1</text>
<text x="220.5" y="173.2">D2</text>
<text x="250.4" y="168.9">A4</text>
<text x="250.4" y="171.1">B1</text>
<text x="250.4" y="173.2">B2</text>
<text x="256.5" y="169.9">A4</text>
<text x="256.5" y="172">B1</text>
<text x="260.9" y="169.9">C4</text>
<text x="260.9" y="172">D1</text>
<text x="267.1" y="168.9">C4</text>
<text x="267.1" y="171.1">D1</text>
<text x="267.1" y="173.2">D2</text>
<text x="203.7" y="175.3">B3</text>
<text x="203.7" y="177.4">B4</text>
<text x="209.8" y="174.1">B2</text>
<text x="209.8" y="176.2">B3</text>
<text x="209.8" y="178.3">B4</text>
<text x="214.3" y="174.1">D2</text>
<text x="214.3" y="176.2">D3</text>
<text x="214.3" y="178.3">D4</text>
<text x="220.5" y="175.3">D3</text>
<text x="220.5" y="177.4">D4</text>
<text x="250.4" y="175.3">B3</text>
<text x="250.4" y="177.4">B4</text>
<text x="256.5" y="174.1">B2</text>
<text x="256.5" y="176.2">B3</text>
<text x="256.5" y="178.3">B4</text>
<text x="260.9" y="174.1">D2</text>
<text x="260.9" y="176.2">D3</text>
<text x="260.9" y="178.3">D4</text>
<text x="267.1" y="175.3">D3</text>
<text x="267.1" y="177.4">D4</text>
</g>
</svg>
